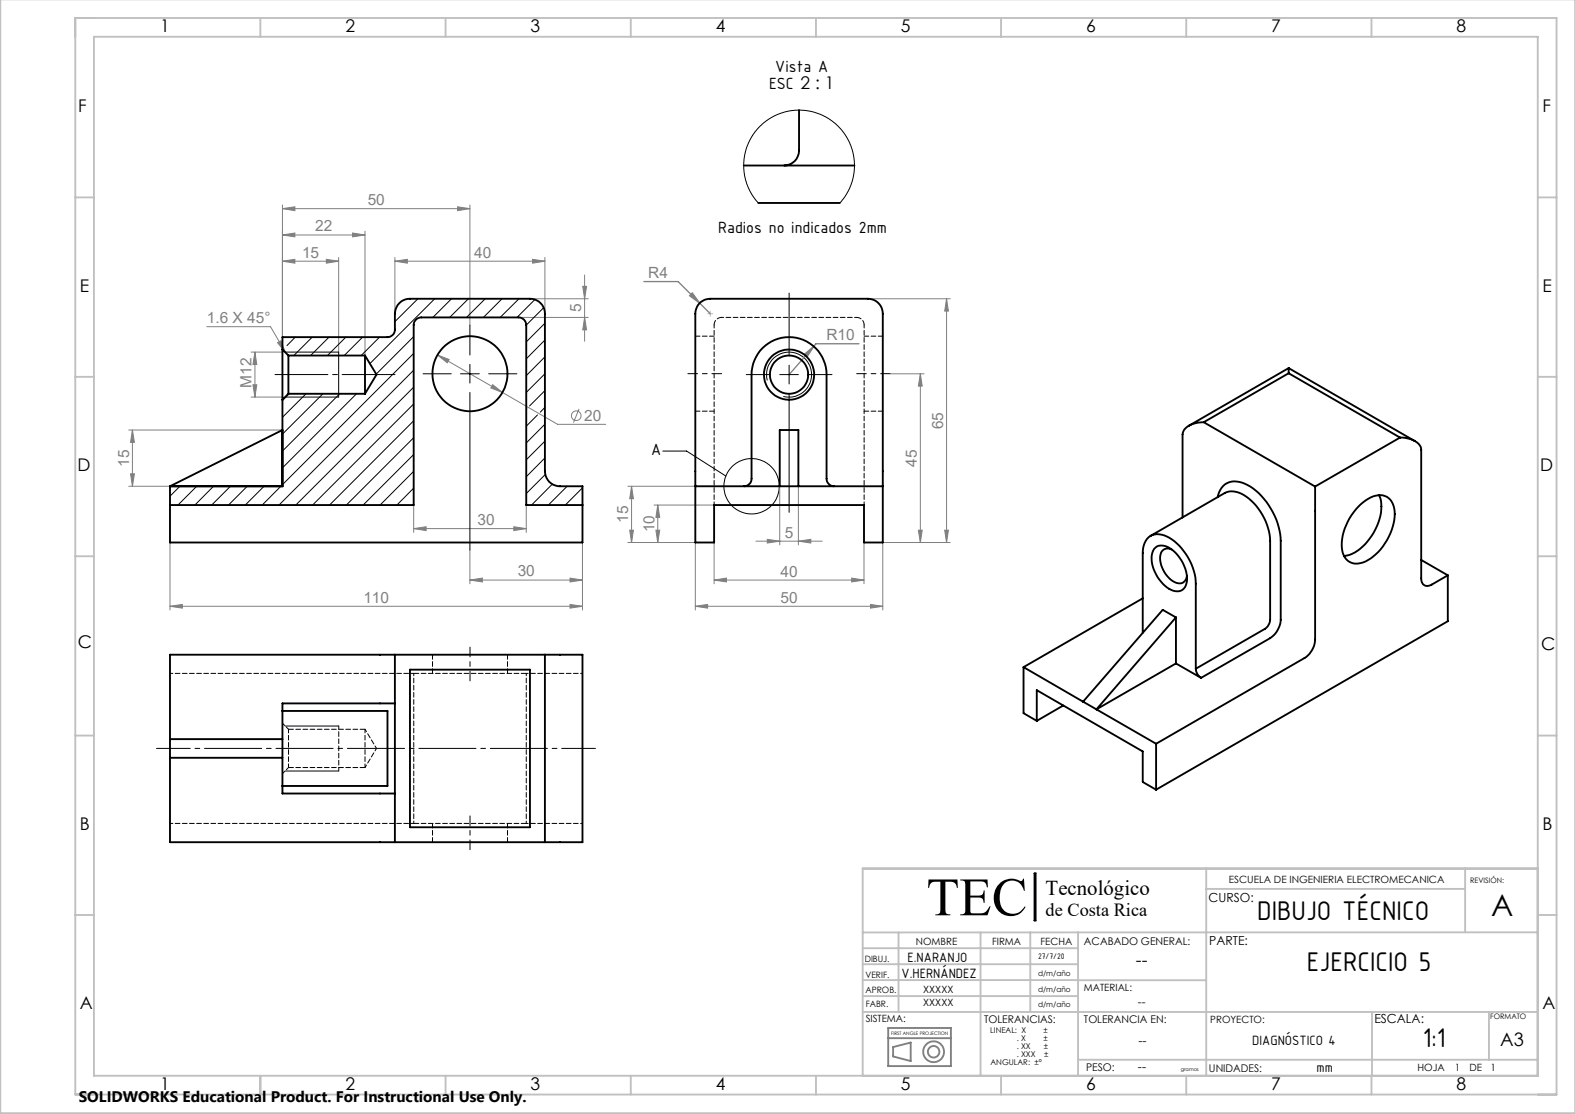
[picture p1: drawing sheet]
<svg xmlns="http://www.w3.org/2000/svg" width="420mm" height="297mm" viewBox="0 0 420 297" stroke-linecap="round" stroke-linejoin="round" font-family="sans-serif">
<g fill="none" stroke="#c0c0c0" stroke-width=".5">
<path d="M.1 -.1v296.9h419.9M20.1 4.8h395v287h-395zM25 9.8h385.1v277h-385.1zM69.4 4.8v5M118.8 4.8v5M168.2 4.8v5M217.6 4.8v5M266.9 4.8v5M316.3 4.8v5M365.7 4.8v5M20.1 52.6h4.9M410.1 52.6h5"/>
<path d="M20.1 100.5h4.9M410.1 100.5h5M20.1 148.3h4.9M410.1 148.3h5M20.1 196.1h4.9M410.1 196.1h5M321.6 237h69.1M321.7 231.6v55.2M390.7 231.6v17M410.1 231.6h-180.1v55.2M20.1 243.9h4.9M230 257.1h57.5"/>
<path d="M230 252.8h57.5M239.6 248.6v21.2M261.5 248.6v38.3M274.7 248.6v21.2M287.5 248.6v38.2M410.1 248.6h-180.1M410.1 243.9h5M230 261.3h57.5M230 265.6h57.5M230 269.8h180.1M287.5 261.3h34.2M365.9 269.8v17"/>
<path d="M397.1 269.8v12.7M69.4 286.8v5M118.8 286.8v5M168.2 286.8v5M217.6 286.8v5M266.9 286.8v5M287.5 282.5h122.6M316.3 286.8v5M365.7 286.8v5"/>
</g>
<path d="M275.8 232.8v12.6" fill="none" stroke="#00f" stroke-width=".27"/>
<path d="M275.8 232.8h.4v12.6h-.4z" fill="none" stroke="#00f" stroke-width=".5"/>
<path d="M276 232.8v12.6" fill="none" stroke="#000" stroke-width=".39"/>
<g fill="none" stroke="#808080" stroke-width=".27">
<path d="M75.3 55.6l3.3-.5v1.1zM75.3 54.6v35.3M75.3 55.6h50M122 55.1l3.3 .5-3.3 .6zM125.3 54.6v32.1M75.3 69.6l3.3-.5v1.1zM75.3 62.6l3.3-.5v1zM75.3 69.6h15M75.3 62.6h22M87 69.1l3.3 .5-3.3 .6zM90.3 68.6v25.3M94 62.1l3.3 .5-3.3 .5z"/>
<path d="M97.3 61.6v33.2M105.3 69.6l3.3-.5v1.1zM105.3 69.6h40M105.3 68.6v15M141.3 79.7h15.6M142 69.1l3.3 .5-3.3 .6zM145.3 68.6v15M155.4 76.3h1l-.5 3.4zM155.9 73.3v17.7M231.4 79.7h22M252.4 79.7v64.9M252.4 79.7l.5 3.2h-1z"/>
<path d="M55.1 87.1h17l4 6.9M67 93.9h8.3M68 93.9v12M68 93.9l.5 3.3h-1zM74 91.4l.9-.5 1.2 3.1zM116.7 94.6l3.1 1.2-.5 .9zM116.7 94.6l32 18.5h12.8M138.3 84.6h18.6M155.9 84.6l.5 3.3h-1zM237.4 99.7h9M245.4 99.7v44.9M245.4 99.7l.5 3.2h-1z"/>
<path d="M34.3 114.6h41M35.3 114.6v15M35.3 114.6l.5 3.3h-1zM67 105.9h8.3M67.5 102.6h1l-.5 3.3zM131.4 102.5l2.6 2.1-3.1-1.2zM154.4 109l-1.5 3.7M34.3 129.6h41M34.8 126.3h1l-.5 3.3zM110.3 134.7v7.3M140.3 134.7v7.3M167.4 129.6h18"/>
<path d="M168.4 129.6v15M168.4 129.6l.5 3.4h-1zM174.4 134.7h16M175.4 134.7v9.9M175.4 134.7l.5 3.2h-1zM207.9 129.6v15.7M212.9 129.6v15.7M45.3 144.6v18M110.3 140.9l3.3-.5v1.1zM110.3 140.9h30M125.3 154.7l3.3-.6v1zM125.3 154.7h30"/>
<path d="M125.3 146.6v9M137 140.4l3.3 .5-3.3 .6zM152 154.1l3.3 .6-3.3 .4zM155.3 144.6v18M167.4 144.6h18v18M167.9 141.4h1l-.5 3.2zM174.9 141.4h1l-.5 3.2zM190.4 154.7l3.3-.6v1zM190.4 144.6v11M190.4 154.7h40M201.6 144.3h17.7M204.6 143.8l3.3 .5-3.3 .5z"/>
<path d="M212.9 144.3l3.3-.5v1zM227.1 154.1l3.3 .6-3.3 .4zM230.4 144.6v11M244.9 141.4h1l-.5 3.2zM251.9 141.4h1l-.5 3.2zM253.4 144.6h-18v18M45.3 161.6l3.3-.5v1zM45.3 161.6h110M152 161.1l3.3 .5-3.3 .5zM185.4 161.6l3.3-.5v1zM185.4 161.6h50M232.1 161.1l3.3 .5-3.3 .5z"/>
<circle cx="153.7" cy="110.8" r="1.29"/>
</g>
<g fill="none" stroke="#000" stroke-width=".27">
<path d="M210.4 78.1v16.8M76 93.9h14.3v12h-14.3M112.8 99.7h7.5M122.8 99.7h5M125.3 97.2v4.9M125.3 86.7v7.9M130.3 99.7h7.5M199 99.9h6.4M207.9 99.9h5M210.4 97.4v5M215.4 99.9h6.5M125.3 104.6v42"/>
<path d="M204.6 101.4a6 6 0 0 1 5.3-7.5 6 6 0 0 1 6.5 6.5 6 6 0 0 1-7.5 5.3M210.4 104.9v31.7M176.7 120.3h6.4l10.5 6.6M76 193.6h14.3M76 205.6h14.3"/>
<circle cx="200.4" cy="129.6" r="7.4"/>
</g>
<g fill="none" stroke="#808080" stroke-width=".5">
<path d="M236.9 276.8h16.7M236.9 274.1h16.7v10.1h-16.7zM238.2 279.1l4.7-1.1v4.9l-4.7-1.2z"/>
<circle cx="249" cy="280.4" r="1.53"/>
<circle cx="249" cy="280.4" r="2.78"/>
</g>
<path d="M171.7 75.1h9.1l8.6 8.5M184.6 78.1l2 2.7-2.7-2zM214.5 94.5l2.5-2.1-1.8 2.8zM217 92.4l-6.6 7.5M229.1 91.6h-11.5l-.6 .8" fill="none" stroke="#808080" stroke-width=".35"/>
<path d="M183.4 99.6h9M228.4 99.6h9M125.3 172.5v9M125.3 217.5v9" fill="none" stroke="#000" stroke-width=".27" stroke-dasharray="15.2 1.3 1.3 1.3" stroke-dashoffset="12.6"/>
<path d="M73.3 99.9h32" fill="none" stroke="#000" stroke-width=".27" stroke-dasharray="15.2 1.3 1.3 1.3" stroke-dashoffset="1.1"/>
<path d="M41.7 199.5h117.1" fill="none" stroke="#000" stroke-width=".27" stroke-dasharray="15.2 1.3 1.3 1.3" stroke-dashoffset="6.2"/>
<path d="M188.7 83.6h1.4M189.4 82.9v1.4" fill="none" stroke="#c0c0c0" stroke-width=".27"/>
<path d="M90.3 205.5v-12" fill="none" stroke="#000" stroke-width=".27" stroke-dasharray="1.3 .6" stroke-dashoffset=".3"/>
<g fill="#808080">
<path d="M74 91.4l.9-.5 1.2 3.1z"/>
<path d="M212.9 144.3l3.3-.5v1zM204.6 143.8l3.3 .5-3.3 .5z"/>
<path d="M190.4 154.7l3.3-.6v1zM227.1 154.1l3.3 .6-3.3 .4zM75.3 69.6l3.3-.5v1.1zM87 69.1l3.3 .5-3.3 .6zM75.3 62.6l3.3-.5v1zM94 62.1l3.3 .5-3.3 .5zM45.3 161.6l3.3-.5v1zM152 161.1l3.3 .5-3.3 .5zM125.3 154.7l3.3-.6v1zM152 154.1l3.3 .6-3.3 .4zM116.7 94.6l2.6 2.1 .5-.9zM131.4 102.5l-.5 .9 3.1 1.2zM75.3 55.6l3.3-.5v1.1zM122 55.1l3.3 .5-3.3 .6z"/>
<path d="M105.3 69.6l3.3-.5v1.1zM142 69.1l3.3 .5-3.3 .6z"/>
<path d="M110.3 140.9l3.3-.5v1.1zM137 140.4l3.3 .5-3.3 .6z"/>
<path d="M185.4 161.6l3.3-.5v1zM232.1 161.1l3.3 .5-3.3 .5z"/>
<path d="M167.9 141.4h1l-.5 3.2zM168.4 129.6l.5 3.4h-1zM244.9 141.4h1l-.5 3.2zM245.4 99.7l.5 3.2h-1z"/>
<path d="M175.4 134.7l.5 3.2h-1zM174.9 141.4h1l-.5 3.2zM252.4 79.7l.5 3.2h-1zM251.9 141.4h1l-.5 3.2zM68 93.9l.5 3.3h-1zM67.5 102.6h1l-.5 3.3zM35.3 114.6l.5 3.3h-1zM34.8 126.3h1l-.5 3.3zM155.4 76.3h1l-.5 3.4zM155.9 84.6l.5 3.3h-1z"/>
<path d="M214.5 94.5l.7 .7 1.8-2.8zM184.6 78.1l-.7 .7 2.7 2z"/>
</g>
<g fill="none" stroke="#000" stroke-width=".5">
<path d="M213.1 29.3v10.8a4 4 0 0 1-4 4M198.3 44.1h29.6M202.2 54.1h21.7M75.3 93.2v-3.3h28a1.99 1.99 0 0 0 2-2v-4.3a4 4 0 0 1 4-3.9h32a4 4 0 0 1 4 3.9v42.1a4 4 0 0 0 4 3.9h6v15h-110v-15M75.3 93.2v13.4M75.3 93.2l1.6 1.6M76.9 94.8v10.2M76.9 94.8h20.4M97.3 94.8v10.2M97.3 94.8l3.1 5.1-3.1 5.1M343.6 98.1v1.4M343.6 98.1l33.7 19.5"/>
<path d="M343.6 98.1l-26.6 15.4M343.6 99.5l29.7 17.2M343.6 99.5l-22.6 13.1M75.3 106.6v23h-30M75.3 114.6l-30 15M76.9 105l-1.6 1.6M76.9 105h20.4M321 112.6a5.9 5.9 0 0 0-5.4 2.4l-.3 .8v22.2M321 112.6l29.7 17.1M373.3 116.7a6.1 6.1 0 0 1 5.5 2.4l.2 .8v34.3a1.74 1.74 0 0 0 .8 1.8 1.74 1.74 0 0 0 2-.1l4.3-2.5M373.3 116.7l-22.6 13M45.3 134.7h65v-48.1a2.05 2.05 0 0 1 2-2h26a2.05 2.05 0 0 1 2 2v48.1h15"/>
<path d="M185.4 129.6v-46a4 4 0 0 1 4-3.9h42a4 4 0 0 1 4 3.9v46M185.4 129.6v15h5v-9.9h40v9.9h5v-15M185.4 129.6h50M198.4 129.6a2.05 2.05 0 0 0 2-2v-27.7a10 10 0 0 1 10-10 10 10 0 0 1 10 10v27.7a2.05 2.05 0 0 0 2 2M207.9 129.6v-15h5v15M324.7 132.5a4.7 4.7 0 0 1 7.2-3.6 18.3 18.3 0 0 1 9.6 15.3v21a6.4 6.4 0 0 1-2.8 4.9l-18.4 10.6M350.7 129.7v40.8a6.2 6.2 0 0 1-2.8 4.9l-39.6 22.9M362.8 134.5a6.6 6.6 0 0 1 6.5-2.2 5 5 0 0 1 2.6 5.6 15.4 15.4 0 0 1-8.4 12.1 4 4 0 0 1-5.7-4 15.6 15.6 0 0 1 5-11.5zM367.8 132a11.3 11.3 0 0 1-1.5 10 11.5 11.5 0 0 1-7.9 6.2M304.7 159.5l-31.8 18.4M306.8 142.9l19.8-11.5a5.9 5.9 0 0 1 6.4 1.5 15.9 15.9 0 0 1 5.7 11.3v21a3.2 3.2 0 0 1-1.4 2.5l-18.4 10.6M307.8 146.3a3.4 3.4 0 0 1 4.9 .3 9.9 9.9 0 0 1 3.7 9 2.6 2.6 0 0 1-4 1.7 10 10 0 0 1-5.2-9.6z"/>
<path d="M312.4 146.5a2.12 2.12 0 0 0-2.3 .1 2.12 2.12 0 0 0-.7 2.2 7.3 7.3 0 0 0 4.7 6.7 2 2 0 0 0 2.4-1.9M379 149.3l7.1 4.1M386.1 153.4v12.2l-77.8 44.9M105.3 174.6h-60v49.9h60M105.3 174.6v49.9M105.3 174.6h40M109.3 178.5h32v42.1h-32zM145.3 174.6h10v49.9h-10M145.3 174.6v49.9M272.9 177.9l15.9 9.2M272.9 177.9v12.2l3.6 2.1M304.7 168.7v-21.2a4.4 4.4 0 0 1 3.8-5.1 10.3 10.3 0 0 1 7.8 5.4 14.8 14.8 0 0 1 2.6 7.8v22.7"/>
<path d="M313.6 176.9l-21.2 12.2M313.6 176.9l6.7 3.8M313.6 164.6l-3.5-2-21.3 24.5M313.6 164.6v12.3M313.6 164.6l-21.2 24.5M318.9 178.3a3.1 3.1 0 0 0 1.4 2.4M45.3 197.1h30M75.3 189.5h28v20h-28M75.3 189.5v20M105.3 187.5h-30v2M276.5 192.2v-8.2l28.2 16.3v8.2l3.6 2M283.5 188.1l-7 4.1"/>
<path d="M288.8 187.1l3.6 2M292.4 189.1l15.9 9.2M308.3 198.3v12.2M45.3 202h30M75.3 209.5v2.1h30M105.3 224.5h40"/>
<circle cx="125.3" cy="99.6" r="10"/>
<circle cx="210.4" cy="99.9" r="6.7"/>
<circle cx="210.4" cy="99.9" r="5.1"/>
</g>
<path d="M190.4 86.6v48M230.4 86.6v48" fill="none" stroke="#000" stroke-width=".27" stroke-dasharray="1.3 .6" stroke-dashoffset=".4"/>
<path d="M190.4 86.6a2 2 0 0 1 2-2M190.4 89.6h-5M228.4 84.6a2 2 0 0 1 2 2M235.4 89.6h-5M185.4 109.6h5M230.4 109.6h5M115.3 174.5v5M135.3 179.5v-5M97.3 194.4h-20.4M76.9 204.6h20.4M115.3 219.5v5M135.3 224.5v-5" fill="none" stroke="#000" stroke-width=".27" stroke-dasharray="1.3 .6"/>
<path d="M192.4 84.6h36" fill="none" stroke="#000" stroke-width=".27" stroke-dasharray="1.3 .6" stroke-dashoffset=".7"/>
<g fill="none" stroke="#000" stroke-width=".27">
<path d="M202.2 54.1l-1.2-1.4-1.1-1.9-.7-1.7-.6-2.1-.3-2 .1-2.6 .5-2.5 .6-1.7 1.9-3.2 2-2 1.4-1.1 1.8-1.1 1.8-.7 2-.5 2.4-.3 2.1 .2 2 .3 2 .7 2.2 1.2 1.5 1.1 1.5 1.5 1.6 2.1 .9 1.7 .7 1.9 .5 2.3-.1 3.9-.4 2-.7 2-1.4 2.3-1.3 1.6M111.4 79.7l-6.1 6.1M115.9 79.7l-17.3 17.2M120.4 79.7l-5 4.9M124.9 79.7l-5 4.9M129.4 79.7l-5 4.9M133.9 79.7l-5 4.9M138.4 79.7l-5 4.9M142.6 79.9l-4.7 4.7M78.7 89.9l-2.2 2.2M83.3 89.9l-4.9 4.9M87.7 89.9l-4.9 4.9"/>
<path d="M92.2 89.9l-4.9 4.9M96.7 89.9l-4.9 4.9M101.2 89.9l-4.9 4.9M110.3 89.7l-10 10.1M110.3 94.2l-35 35M110.3 98.7l-35.9 36M145 82l-4.7 4.7M145.3 86.2l-5 5M145.3 90.7l-5 5M145.3 95.1l-5 5.1M145.3 99.7l-5 4.9M77.1 105l-1.8 1.8"/>
<path d="M81.6 105l-6.3 6.3M86.1 105l-10.8 10.7M90.6 105l-15.3 15.3M95.1 105l-19.8 19.7M110.3 103.2l-31.4 31.5M110.3 107.7l-26.9 27M110.3 112.2l-22.4 22.5M110.3 116.7l-17.9 18M140.5 109l-.2 .1M143.3 110.6l-3 3M145.3 104.1l-4.1 4.1M145.3 108.6l-1.2 1.3"/>
<path d="M145.3 113.1l-5 5M145.3 117.6l-5 5M48 129.6l-2.7 2.7M52.5 129.6l-5.1 5.1M56.9 129.6l-4.9 5.1M61.5 129.6l-5.1 5.1M65.9 129.6l-5 5.1M70.4 129.6l-5 5.1M74.9 129.6l-5 5.1M110.3 121.2l-13.5 13.5M110.3 125.7l-8.9 9M110.3 130.1l-4.5 4.6"/>
<path d="M145.3 122.1l-5 5M145.4 126.5l-5.1 5.1M147.3 129.1l-5.6 5.6M151.2 129.6l-5 5.1M155.3 130.1l-4.6 4.6M155.3 134.5l-.1 .2"/>
</g>
<path d="M140.3 179.5h-30M110.3 219.5h30" fill="none" stroke="#000" stroke-width=".27" stroke-dasharray="1.3 .6" stroke-dashoffset="-.1"/>
<path d="M110.3 179.5v40M140.3 179.5v40" fill="none" stroke="#000" stroke-width=".27" stroke-dasharray="1.3 .6" stroke-dashoffset=".6"/>
<path d="M76.9 204.6v-10.2M97.3 204.6v-10.2" fill="none" stroke="#000" stroke-width=".27" stroke-dasharray="1.3 .6" stroke-dashoffset=".3"/>
<path d="M140.3 179.5h15M140.3 219.5h15" fill="none" stroke="#000" stroke-width=".27" stroke-dasharray="1.3 .6" stroke-dashoffset=".8"/>
<path d="M45.3 179.5h65M76.9 194.4l-1.6-1.6M100.4 199.5l-3.1-5.1M45.3 219.5h65M75.3 206.2l1.6-1.6M97.3 204.6l3.1-5.1" fill="none" stroke="#000" stroke-width=".27" stroke-dasharray="1.3 .6" stroke-dashoffset=".5"/>
<text font-size="14.4" x="247.1" y="244">TEC</text>
<text font-size="8" x="397.7" y="244.1">A</text>
<g font-size="7.8">
<text x="335.2" y="245.3">DIBUJO TÉCNICO</text>
<text x="348.5" y="258.9">EJERCICIO 5</text>
<text x="379.4" y="279.3">1:1</text>
</g>
<text font-size="5.6" x="278.8" y="238.7">Tecnológico</text>
<g font-size="4.9">
<text x="278.8" y="244.2">de Costa Rica</text>
<text x="400" y="279">A3</text>
</g>
<g font-size="4.7">
<text x="42.7" y="8.6">1</text>
<text x="92.1" y="8.6">2</text>
<text x="141.5" y="8.6">3</text>
<text x="190.9" y="8.6">4</text>
<text x="240.2" y="8.6">5</text>
<text x="289.6" y="8.6">6</text>
<text x="339" y="8.6">7</text>
<text x="388.4" y="8.6">8</text>
<text x="205.1" y="23.8">ESC 2 : 1</text>
<text x="206.8" y="19.1">Vista A</text>
<text x="20.8" y="29.9">F</text>
<text x="411.3" y="29.9">F</text>
<text x="191.5" y="62.1">Radios no indicados 2mm</text>
<text x="21.3" y="77.8">E</text>
<text x="411.3" y="77.8">E</text>
<text x="20.7" y="125.5">D</text>
<text x="173.7" y="121.4">A</text>
<text x="410.7" y="125.6">D</text>
<text x="20.8" y="172.9">C</text>
<text x="410.9" y="173.4">C</text>
<text x="21.3" y="221.2">B</text>
<text x="411.3" y="221.2">B</text>
<text x="302.9" y="257.7">--</text>
<text x="21.3" y="269.1">A</text>
<text x="411.3" y="269.1">A</text>
<text x="42.7" y="290.6">1</text>
<text x="92.1" y="290.6">2</text>
<text x="141.5" y="290.6">3</text>
<text x="190.9" y="290.6">4</text>
<text x="240.2" y="290.6">5</text>
<text x="289.6" y="290.6">6</text>
<text x="339" y="290.6">7</text>
<text x="388.4" y="290.6">8</text>
</g>
<g font-size="4.1" fill="#808080">
<text x="98" y="54.7">50</text>
<text x="84" y="61.7">22</text>
<text x="80.5" y="68.7">15</text>
<text x="126.4" y="68.7">40</text>
<text x="172.8" y="74.1">R4</text>
<text x="155" y="83.1" transform="rotate(-90 155 83.1)">5</text>
<text x="55.2" y="86.2">1.6 X 45°</text>
<text x="220.4" y="90.7">R10</text>
<text x="67.1" y="103.4" transform="rotate(-90 67.1 103.4)">M12</text>
<text x="155.8" y="112.2">20</text>
<text x="251.5" y="114.4" transform="rotate(-90 251.5 114.4)">65</text>
<text x="34.4" y="124.4" transform="rotate(-90 34.4 124.4)">15</text>
<text x="244.5" y="124.4" transform="rotate(-90 244.5 124.4)">45</text>
<text x="127.4" y="140">30</text>
<text x="167.5" y="139.4" transform="rotate(-90 167.5 139.4)">15</text>
<text x="174.5" y="141.9" transform="rotate(-90 174.5 141.9)">10</text>
<text x="209.3" y="143.3">5</text>
<text x="138" y="153.7">30</text>
<text x="208.1" y="153.7">40</text>
<text x="96.9" y="160.7">110</text>
<text x="208.1" y="160.7">50</text>
</g>
<text font-size="4.1" x="21" y="293.7">SOLIDWORKS Educational Product. For Instructional Use Only.</text>
<g font-size="3.9">
<text x="242" y="256.4">E.NARANJO</text>
<text x="240.4" y="260.6">V.HERNÁNDEZ</text>
<text x="334" y="278.5">DIAGNÓSTICO 4</text>
<text x="351.1" y="285.7">mm</text>
</g>
<g font-size="3.3">
<text x="322.3" y="240.4">CURSO:</text>
<text x="322.5" y="252">PARTE:</text>
<text x="366.5" y="272.7">ESCALA:</text>
<text x="303.6" y="278.7">--</text>
<text x="303.5" y="285.6">--</text>
</g>
<text font-size="3.2" x="303.4" y="268.3">--</text>
<g font-size="2.8">
<text x="289.1" y="252">ACABADO GENERAL:</text>
<text x="262.4" y="272.6">TOLERANCIAS:</text>
<text x="289.1" y="272.8">TOLERANCIA EN:</text>
<text x="289.6" y="285.6">PESO:</text>
<text x="322.4" y="285.9">UNIDADES:</text>
</g>
<g font-size="2.7">
<text x="327.7" y="235.5">ESCUELA DE INGENIERIA ELECTROMECANICA</text>
<text x="244.2" y="252">NOMBRE</text>
<text x="264.6" y="252">FIRMA</text>
<text x="277.5" y="252">FECHA</text>
<text x="246.2" y="268.3">XXXXX</text>
<text x="246.2" y="264.9">XXXXX</text>
<text x="289.1" y="264.1">MATERIAL:</text>
<text x="230.8" y="272.6">SISTEMA:</text>
<text x="322.7" y="272.7">PROYECTO:</text>
<text x="378" y="285.6">HOJA</text>
<text x="387.9" y="285.6">1</text>
<text x="391.8" y="285.6">DE</text>
<text x="397.4" y="285.6">1</text>
</g>
<g font-size="2.3">
<text x="230.6" y="256.5">DIBUJ.</text>
<text x="276.8" y="255.7">27/7/20</text>
<text x="230.8" y="260.7">VERIF.</text>
<text x="230.8" y="264.8">APROB.</text>
<text x="230.8" y="268.6">FABR.</text>
</g>
<g font-size="2.1">
<text x="264.1" y="275.3">LINEAL: X</text>
<text x="278.3" y="275.3">±</text>
<text x="271.1" y="281.7">. XXX</text>
<text x="271.2" y="279.6">. XX</text>
<text x="271.2" y="277.5">. X</text>
<text x="278.3" y="277.5">±</text>
<text x="278.4" y="279.6">±</text>
<text x="278.5" y="281.7">±</text>
<text x="264.1" y="283.8">ANGULAR: ±°</text>
</g>
<g font-size="2">
<text x="392.1" y="235.4">REVISIÓN:</text>
<text x="276.8" y="260.2">d/m/año</text>
<text x="276.8" y="264.5">d/m/año</text>
<text x="276.8" y="268.6">d/m/año</text>
<text x="397.4" y="271.8">FORMATO</text>
</g>
<g font-size="1.3">
<text x="237.6" y="276">FIRST ANGLE PROJECTION</text>
<text x="314.9" y="285.6">gramos</text>
</g>
</svg>
